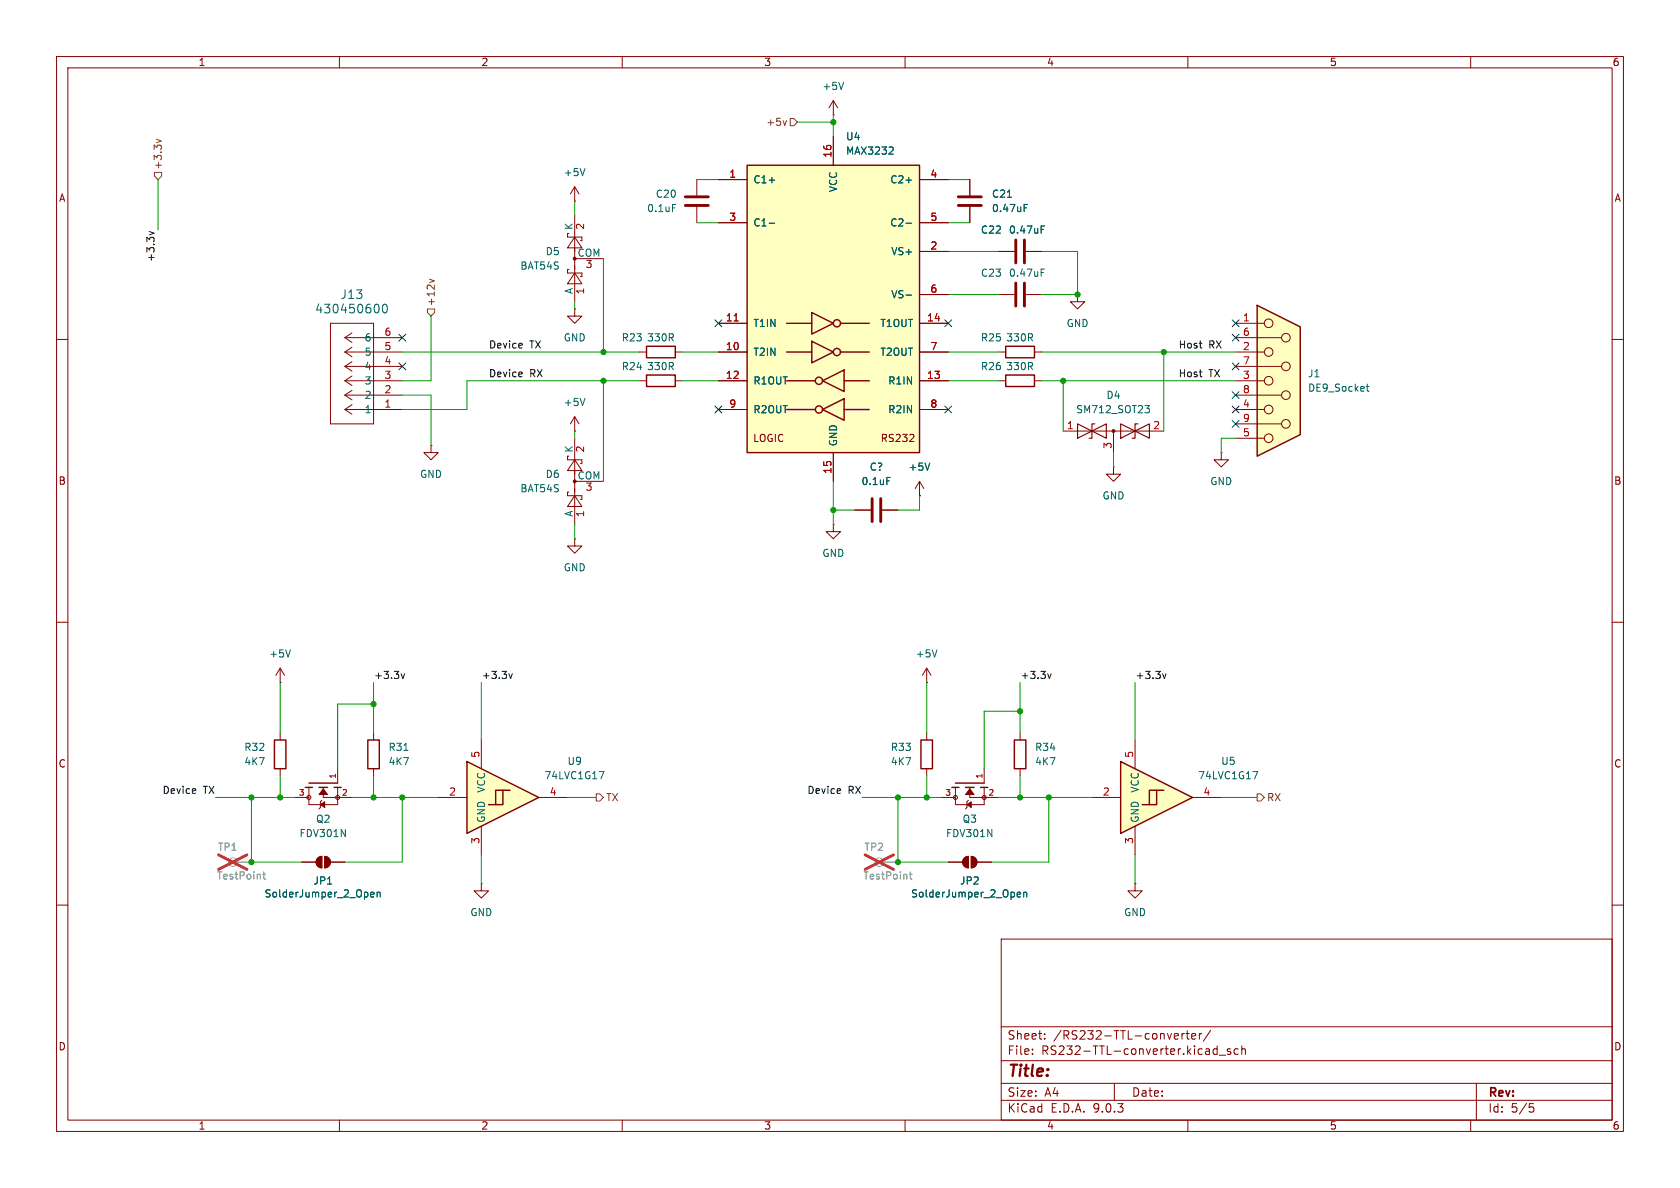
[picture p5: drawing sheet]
<svg xmlns="http://www.w3.org/2000/svg" width="297mm" height="210mm" viewBox="0 0 297 210" stroke-linecap="round" stroke-linejoin="round" font-family="sans-serif">
<g fill="none" stroke="#840000" stroke-width=".18">
<path d="M10 10h277v190h-277zM12 12h273v186h-273zM60 10v2M110 10v2M160 10v2M210 10v2M260 10v2M10 60h2M101.6 77.5v15.2M113 62.2h1.3M119.4 62.2h1.2M285 60h2"/>
<path d="M100.6 87h-.3v.6h2.6v.7h-.3M100.6 80.6h-.3v.7h2.6v.6h-.3M101.6 87.6l1.3 1.9h-2.6zM101.6 81.3l1.3 1.9h-2.6zM101.6 85.1h5.1M10 110h2M163.8 118.1v2.6M163.8 118.1l-.7 1.3M163.8 118.1l.8 1.3M285 110h2M163.8 120.7h.1M163.8 129.5v1.3"/>
<path d="M163.8 135.9v1.3M85.1 156.2v1.3h1.3l-1.3 1.3-1.3-1.3h1.3M85.1 156.2h.1M10 160h2M177 166h108v32h-108zM285 160h2M60 198v2M110 198v2M160 198v2M177 194.5h108M177 191.5h108M177 187.5h108"/>
<path d="M177 181.5h108M182.5 186.3v.1M182.5 185.5v.1M184.7 183.6v.1M184.7 182.8v.1M197 191.5v3M209 182.7v1M209.4 182.7l-.3 .1-.1 .2M209.7 182.7h.5M209.9 182.2v1.3l.3 .2M210 198v2M210.7 183.2l.7-.1-.1-.3-.4-.1-.2 .2v.7h.6"/>
<path d="M212 182.7v1M212.5 182.7l-.3 .1-.2 .2M214 182.1l-1.3 2M214.7 185.4l.5 .1M215.2 184.9v1.5M215.2 186.3l-.5 .1M215.5 186.5h1.2M217.5 185.5l-.3-.1-.2 .2v.2l.5 .2v.3h-.5M218.9 185.5l-.4-.1-.3 .3v.4l.1 .2h.6M219.5 185.5l.2-.1 .4 .1 .1 .9M219.5 184.9v1.5M260 198v2"/>
<path d="M261 191.5v6.5M270.4 195.1h.7M270.5 195.7h.4l.3 .3-.2 .5-.5 .1"/>
</g>
<circle cx="101.6" cy="85.1" r=".25" fill="#840000" stroke="#840000" stroke-width=".18"/>
<path d="M114.3 61.2h5.1v2h-5.1zM162.8 130.8h2v5.1h-2z" fill="none" stroke="#840000" stroke-width=".25"/>
<path d="M165.6 114.9l-.4 1.2" fill="none" stroke="#006464" stroke-width=".18"/>
<g fill="#ffffc2">
<path d="M82.5 134.6l12.7 6.4-12.7 6.3z"/>
<path d="M87.6 139.7h1.3l-2.5 2.5h1.2z"/>
<path d="M88.9 139.7h1.3l-2.6 2.5h1.3z"/>
</g>
<g fill="none" stroke="#840000" stroke-width=".25">
<path d="M177.8 66.3h5.1v2h-5.1zM177.8 61.2h5.1v2h-5.1zM48.5 130.8h2v5.1h-2zM54 139.2h1.2M54.6 138.4h5.1M56.4 139.2h1.5M59.1 139.2h1.2M82.5 134.6l12.7 6.4-12.7 6.3zM88.9 139.7h-1.3v2.5h-1.2M90.2 139.7h-1.3v2.5h-1.3M168.3 139.2h1.2M168.9 138.4h5.1"/>
<path d="M170.7 139.2h1.5M173.4 139.2h1.2M179.3 130.8h2.1v5.1h-2.1z"/>
</g>
<g fill="none" stroke="#840000" stroke-width=".18">
<path d="M147.3 17.8l-.7 1.3M147.3 17.8l.8 1.3M147.3 17.8v2.5M147.3 20.3h.1M171.4 31.8v2.7M171.4 36.6v2.8M176.5 44.5h2.8M176.5 52.1h2.8M181.4 44.5h2.7M181.4 52.1h2.7M101.6 76.2h.1M101.6 73.7l-.8 1.2"/>
<path d="M101.6 73.7l.8 1.2M101.6 73.7v2.5M176.5 67.3h1.3M176.5 62.2h1.3M182.9 67.3h1.2M182.9 62.2h1.2M147.3 92.7v1.3h1.3l-1.3 1.3-1.3-1.3h1.3M147.3 92.7h.1M151.1 90.2h2.8M156 90.2h2.7M162.6 87.6h.1M162.6 85.1l-.8 1.3"/>
<path d="M162.6 85.1l.7 1.3M162.6 85.1v2.5M49.5 129.5v1.3M49.5 135.9v1.3M54.6 139.2v3h5.1v-3M57.1 139.2v1.8h5.1M59.7 135.9v2.5M85.1 130.8v5.1M168.9 139.2v3h5.1v-3M171.4 139.2v1.8h5.1M174 135.9v2.5M180.3 129.5v1.3"/>
<path d="M180.3 135.9v1.3M52.1 141h2.5M53.3 152.4h2.6M56.2 151.7l.7-.3v2a1.02 1.02 0 0 1-.9-.6 1.02 1.02 0 0 1 .2-1.1zM56.9 141.5l-.3 .2v1l-.2 .3M57.4 151.4a1.02 1.02 0 0 1 1 1 1.02 1.02 0 0 1-1 1zM58.4 152.4h2.6M77.5 141h5M85.1 146.1v5M95.2 141h5.1M166.4 141h2.5M167.6 152.4h2.6"/>
<path d="M170.5 151.7l.7-.3v2a1.02 1.02 0 0 1-.9-.6 1.02 1.02 0 0 1 .2-1.1zM171.2 141.5l-.3 .2v1l-.2 .3M171.7 151.4a1.02 1.02 0 0 1 1 1 1.02 1.02 0 0 1-1 1zM172.7 152.4h2.6M200.7 156.2v1.3h1.2l-1.2 1.3-1.3-1.3h1.3M200.7 156.2h.1"/>
<circle cx="54.6" cy="141" r=".36"/>
<circle cx="59.7" cy="141" r=".36"/>
<circle cx="168.9" cy="141" r=".36"/>
<circle cx="174" cy="141" r=".36"/>
</g>
<g fill="none" stroke="#006464" stroke-width=".18">
<path d="M149.1 14.5l-.4 1.3M178.1 34.9h.7M181.1 36.7h.4M181.1 36.1h.6M184.1 39.9h.6M184.1 40.6h.4M184.1 48.2h.4M184.1 47.6h.6M103.4 70.4l-.4 1.3M156.8 84.4h.6M164.4 81.9l-.4 1.2M105.9 136.4h.9l-.6 1.3"/>
<path d="M65.5 158.1l.6-.1v-.2l-.4-.1-.2 .2 .1 .6h.5M66.7 157.8l.2-.1 .3 .1v.8M66.7 157.7v.9M179.8 158.1l.6-.1v-.2l-.4-.1-.2 .2 .1 .6h.5M181 157.8l.2-.1 .3 .1v.8M181 157.7v.9"/>
</g>
<g fill="#840000" stroke="#840000" stroke-width=".18">
<path d="M171.4 139.4l.8 1.1h-1.5z"/>
<path d="M170.9 142.2l.8-.5v1z"/>
<path d="M56.2 151.7l.7-.3v2a1.02 1.02 0 0 1-.9-.6 1.02 1.02 0 0 1 .2-1.1z"/>
<path d="M57.4 151.4a1.02 1.02 0 0 1 1 1 1.02 1.02 0 0 1-1 1z"/>
<path d="M170.5 151.7l.7-.3v2a1.02 1.02 0 0 1-.9-.6 1.02 1.02 0 0 1 .2-1.1z"/>
<path d="M171.7 151.4a1.02 1.02 0 0 1 1 1 1.02 1.02 0 0 1-1 1z"/>
<path d="M57.1 139.4l.8 1.1h-1.5z"/>
<path d="M56.6 142.2l.8-.5v1z"/>
</g>
<path d="M169.4 34.8h4.1M169.4 36.3h4.1M179.6 42.4v4.1M179.6 50v4.1M181.1 42.4v4.1M181.1 50v4.1M154.2 88.1v4.1M155.7 88.1v4.1" fill="none" stroke="#840000" stroke-width=".51"/>
<g fill="none" stroke="#a1a1a1" stroke-width=".18">
<path d="M41.9 152.4h2.5"/>
<circle cx="41.1" cy="152.4" r=".76"/>
</g>
<path d="M46.5 154.5h.4M46.6 154.1v1.1l.3 .2" fill="none" stroke="#989898" stroke-width=".18"/>
<path d="M38.6 151.1l5.1 2.6M43.7 151.1l-5.1 2.6" fill="none" stroke="#e12e31" stroke-width=".46"/>
<g fill="#ffffc2">
<path d="M198.1 134.6l12.7 6.4-12.7 6.3z"/>
<path d="M203.2 139.7h1.3l-2.6 2.5h1.3z"/>
<path d="M204.5 139.7v2.5h-1.3l2.5-2.5z"/>
</g>
<path d="M198.1 134.6l12.7 6.4-12.7 6.3zM204.5 139.7h-1.3v2.5h-1.3M205.7 139.7h-1.2v2.5h-1.3" fill="none" stroke="#840000" stroke-width=".25"/>
<path d="M190.5 52.1v1.2h1.3l-1.3 1.3-1.3-1.3h1.3M190.5 52.1h.1M200.7 130.8v5.1M193 141h5.1M200.7 146.1v5M210.8 141h5.1" fill="none" stroke="#840000" stroke-width=".18"/>
<path d="M221.5 136.4h.8l-.5 1.3" fill="none" stroke="#006464" stroke-width=".18"/>
<path d="M222.2 54l7.7 3.8v19l-7.7 3.8z" fill="#ffffc2"/>
<path d="M222.2 54l7.7 3.8v19l-7.7 3.8z" fill="none" stroke="#840000" stroke-width=".25"/>
<g fill="none" stroke="#840000" stroke-width=".18">
<path d="M218.4 57.2h5.1M218.4 59.7h8.2M218.4 62.2h5.1M218.4 64.8h8.2M218.4 67.3h5.1M218.4 69.9h8.2M218.4 72.4h5.1M218.4 74.9h8.2M218.4 77.5h5.1"/>
<circle cx="224.3" cy="57.1" r=".76"/>
<circle cx="227.3" cy="59.7" r=".76"/>
<circle cx="224.3" cy="62.2" r=".76"/>
<circle cx="224.3" cy="72.4" r=".76"/>
<circle cx="224.3" cy="77.5" r=".76"/>
<circle cx="224.3" cy="67.3" r=".76"/>
<circle cx="227.3" cy="69.8" r=".76"/>
<circle cx="227.3" cy="74.9" r=".76"/>
<circle cx="227.3" cy="64.8" r=".76"/>
</g>
<path d="M241.5 68.3h.5M241.7 67.9v1.1l.3 .2" fill="none" stroke="#006464" stroke-width=".18"/>
<path d="M132.1 29.2h30.5v50.8h-30.5z" fill="#ffffc2"/>
<g fill="none" stroke="#840000" stroke-width=".25">
<path d="M132.1 29.2h30.5v50.8h-30.5zM139.1 57.2h4.4M143.5 55.2l3.8 2-3.8 1.9zM148.6 57.2h5.1M114.3 66.3h5.1v2h-5.1zM139.1 62.2h4.4M139.1 67.3h5M139.1 72.4h5M143.5 60.3l3.8 1.9-3.8 1.9zM145.4 67.3l3.8-1.9v3.8zM145.4 72.4l3.8-1.9v3.8zM148.6 62.2h5.1"/>
<path d="M149.2 67.3h4.5M149.2 72.4h4.5M65 130.8h2.1v5.1h-2.1z"/>
<circle cx="148" cy="57.1" r=".63"/>
<circle cx="144.8" cy="67.3" r=".63"/>
<circle cx="144.8" cy="72.4" r=".63"/>
<circle cx="148" cy="62.2" r=".63"/>
</g>
<g fill="none" stroke="#840000" stroke-width=".18">
<path d="M101.6 35.6h.1M101.6 33v2.6M101.6 38.1v15.2M101.6 33l.8 1.3M101.6 33l-.8 1.3M123.2 31.8v2.7M123.2 36.6v2.8M127 31.8h5.1M127 39.4h5.1M147.3 24.1v5.1M162.6 31.8h5M162.6 39.4h5"/>
<path d="M171.4 31.8v2.7M171.4 36.6v2.8M58.4 57.2h7.6v17.7h-7.6zM61 59.7h10.1M61 59.7l1.2 .8M62.2 58.8l-1.2 .9M100.6 47.6h-.3v.7h2.6v.6h-.3M100.6 41.3h-.3v.6h2.6v.6h-.3M101.6 54.6v1.3h1.3l-1.3 1.3-1.3-1.3h1.3M101.6 54.6h.1M101.6 48.3l1.3 1.9h-2.6zM101.6 41.9l1.3 1.9h-2.6z"/>
<path d="M101.6 45.7h5.1M127 57.2h5.1M162.6 57.2h5M162.6 44.5h5M162.6 52.1h5M176.5 44.5h2.8M181.4 44.5h2.7M61 62.2h10.1M61 67.3h10.1M61 72.4h10.1M61 72.4l1.2 .8M61 69.9h10.1"/>
<path d="M61 69.9l1.2 .8M61 67.3l1.2 .9M61 64.8h10.1M61 64.8l1.2 .8M61 62.2l1.2 .9M62.2 71.5l-1.2 .9M62.2 69l-1.2 .9M62.2 66.5l-1.2 .8M62.2 63.9l-1.2 .9M62.2 61.4l-1.2 .8M76.2 78.7v1.3h1.3l-1.3 1.3-1.3-1.3h1.3M76.2 78.7h.1"/>
<path d="M113 67.3h1.3M119.4 67.3h1.2M127 62.2h5.1M127 67.3h5.1M127 72.4h5.1M160.8 78h.8M161.5 76.9v.4M162.6 62.2h5M162.6 67.3h5M162.6 72.4h5M188 76.2h17.7M196.8 76.2v3.8"/>
<path d="M101.6 95.3v1.2h1.3l-1.3 1.3-1.3-1.3h1.3M101.6 95.3h.1M147.3 80v5.1M151.1 90.2h2.8M156 90.2h2.7M162.6 87.6h.1M196.8 82.6v1.2h1.3l-1.3 1.3-1.2-1.3h1.2M196.8 82.6h.1M215.9 80v1.3h1.3l-1.3 1.3-1.3-1.3h1.3M215.9 80h.1M49.5 118.1l-.7 1.3M49.5 118.1l.8 1.3"/>
<path d="M49.5 118.1v2.6M49.5 120.7h.1M66 129.5v1.3M66 135.9v1.3M53.3 152.4h2.6M58.4 152.4h2.6M167.6 152.4h2.6M172.7 152.4h2.6"/>
</g>
<g fill="none" stroke="#006464" stroke-width=".18">
<path d="M103.4 29.8l-.4 1.3M118.9 36.1h.6M136 31.8h.9M136 39.5h.9M157.7 26l.2 .2v.3l-.8 .7h.8M160.2 31.8h.9M160.2 39.5h.9M178.1 34.9h.7M181.1 36.1h.6M181.1 36.7h.4M184.1 39.9h.6M66.9 53.9l.1 .5-.1 .8"/>
<path d="M67.8 53.9l.2-.1a.83 .83 0 0 1 .6 .6 .83 .83 0 0 1-.3 .8l-.2 .1a.83 .83 0 0 1-.6-.6 .83 .83 0 0 1 .3-.8zM160.2 52.2h.9M184.1 40.6h.4M202.4 71.7h.8l-.4 .5 .3 .1 .1 .4-.2 .3h-.4M156.8 84.4h.6M164.4 81.9l-.4 1.2M51.3 114.9l-.4 1.2M71.4 132.7h.7M65.5 158.1l.6-.1v-.2l-.4-.1-.2 .2 .1 .6h.5M66.7 157.8l.2-.1 .3 .1v.8M66.7 157.7v.9M179.8 158.1l.6-.1v-.2l-.4-.1-.2 .2 .1 .6h.5"/>
<path d="M181 157.8l.2-.1 .3 .1v.8M181 157.7v.9"/>
</g>
<path d="M129.8 56.7h.7" fill="none" stroke="#a90000" stroke-width=".18"/>
<path d="M190.5 74.9v2.6l5.1-2.6v2.6zM193.5 74.9h-.5v2.6h-.5M198.1 74.9l5.1 2.6v-2.6l-5.1 2.6zM201.2 74.9h-.5v2.6h-.5" fill="none" stroke="#840000" stroke-width=".2"/>
<g fill="#840000" stroke="#840000" stroke-width=".18">
<circle cx="196.8" cy="76.2" r=".25"/>
<circle cx="101.6" cy="45.7" r=".25"/>
</g>
<g fill="none" stroke="#a1a1a1" stroke-width=".18">
<path d="M41.9 152.4h2.5M156.2 152.4h2.5"/>
<circle cx="155.4" cy="152.4" r=".76"/>
</g>
<path d="M46.5 154.5h.4M46.6 154.1v1.1l.3 .2M160.8 154.5h.4M160.9 154.1v1.1l.3 .2" fill="none" stroke="#989898" stroke-width=".18"/>
<path d="M38.6 151.1l5.1 2.6M43.7 151.1l-5.1 2.6M152.9 151.1l5.1 2.6M158 151.1l-5.1 2.6" fill="none" stroke="#e12e31" stroke-width=".46"/>
<path d="M121.2 34.8h4M121.2 36.3h4" fill="none" stroke="#840000" stroke-width=".51"/>
<path d="M27.3 30.5h1.3v.6l-.7 .7-.6-.7zM27.7 24.6l.8 .3-.8 .3M139 21.3l-.3 .9M139.7 21h.6l.7 .6-.7 .6h-.6zM75.6 54.6h1.2v.6l-.6 .7-.6-.7zM75.9 49.4l.9 .3-.9 .3M105.4 140.3h.6l.7 .7-.7 .6h-.6zM222.2 140.3h.7l.6 .7-.6 .6h-.7z" fill="none" stroke="#725600" stroke-width=".18"/>
<path d="M26.4 40.9l.8 .3-.8 .3M92.3 60.7v.3l-.6 .1M92.3 65.8v.3l-.6 .1M70.9 119.1l.3 .8 .3-.8M90 119.1l.3 .8 .3-.8M185.2 119.1l.3 .8 .3-.8M205.5 119.1l.3 .8 .3-.8M34.6 139.5v.2l-.6 .1M148.6 139.5v.2l-.6 .1" fill="none" stroke="#0f0f0f" stroke-width=".18"/>
<g fill="none" stroke="#009600" stroke-width=".18">
<path d="M27.9 31.8v8.8M101.6 35.6v2.5M123.2 39.4h3.8M123.2 31.8h3.8M141 21.6h6.3M147.3 20.3v3.8M167.6 39.4h3.8M167.6 31.8h3.8M76.2 55.9v11.4h-5.1M101.6 53.3v1.3M106.7 45.7v16.5M167.6 44.5h8.9"/>
<path d="M167.6 52.1h8.9M184.1 44.5h6.4v7.6h-6.4M71.1 62.2h41.9M71.1 69.9h5.1v8.8M101.6 76.2v1.3M106.7 67.3v17.8M113 67.3h-30.5v5.1h-11.4M120.6 67.3h6.4M120.6 62.2h6.4M167.6 67.3h8.9M167.6 62.2h8.9M184.1 67.3h34.3"/>
<path d="M184.1 62.2h34.3M188 67.3v8.9M205.7 62.2v14M218.4 77.5h-2.5v2.5M101.6 92.7v2.6M147.3 85.1v7.6M147.3 90.2h3.8M162.6 87.6v2.6h-3.9M196.8 80v2.6M49.5 120.7v8.8M49.5 137.2v3.8M66 124.5h-6.3v11.4"/>
<path d="M66 120.7v8.8M66 137.2v3.8M85.1 120.7v10.1M163.8 120.7v8.8M163.8 137.2v3.8M180.3 120.7v8.8M180.3 137.2v3.8M180.3 125.7h-6.3v10.2M200.7 120.7v10.1M38.1 141h14M44.4 141v11.4h8.9M62.2 141h15.3"/>
<path d="M71.1 141v11.4h-10.1M85.1 151.1v5.1M100.3 141h5.1M152.4 141h14M158.7 141v11.4h8.9M176.5 141h16.5M185.4 141v11.4h-10.1M200.7 151.1v5.1M215.9 141h6.3"/>
</g>
<g fill="none" stroke="#000084" stroke-width=".18">
<path d="M70.5 59.1l1.2 1.2M71.7 59.1l-1.2 1.2M126.4 56.5l1.2 1.3M127.6 56.5l-1.2 1.3M167 56.5l1.2 1.3M168.2 56.5l-1.2 1.3M217.8 56.5l1.2 1.3M217.8 59.1l1.2 1.2M219 56.5l-1.2 1.3M219 59.1l-1.2 1.2M70.5 64.2l1.2 1.2M71.7 64.2l-1.2 1.2"/>
<path d="M126.4 71.8l1.2 1.2M127.6 71.8l-1.2 1.2M167 71.8l1.2 1.2M168.2 71.8l-1.2 1.2M217.8 69.2l1.2 1.3M217.8 71.8l1.2 1.2M217.8 64.2l1.2 1.2M217.8 74.3l1.2 1.2M219 69.2l-1.2 1.3M219 71.8l-1.2 1.2M219 64.2l-1.2 1.2M219 74.3l-1.2 1.2"/>
</g>
<g fill="#009600" stroke="#009600" stroke-width=".18">
<circle cx="158.7" cy="141" r=".46"/>
<circle cx="147.3" cy="90.2" r=".46"/>
<circle cx="205.7" cy="62.2" r=".46"/>
<circle cx="71.1" cy="141" r=".46"/>
<circle cx="44.4" cy="152.4" r=".46"/>
<circle cx="44.4" cy="141" r=".46"/>
<circle cx="49.5" cy="141" r=".46"/>
<circle cx="66" cy="124.5" r=".46"/>
<circle cx="66" cy="141" r=".46"/>
<circle cx="188" cy="67.3" r=".46"/>
<circle cx="190.5" cy="52.1" r=".46"/>
<circle cx="147.3" cy="21.6" r=".46"/>
<circle cx="106.7" cy="67.3" r=".46"/>
<circle cx="106.7" cy="62.2" r=".46"/>
<circle cx="180.3" cy="125.7" r=".46"/>
<circle cx="163.8" cy="141" r=".46"/>
<circle cx="180.3" cy="141" r=".46"/>
<circle cx="185.4" cy="141" r=".46"/>
<circle cx="158.7" cy="152.4" r=".46"/>
</g>
<text font-size="2.8" fill="#840000" x="178" y="190.9">Title:</text>
<g font-size="2.1" fill="#006464">
<text x="60.1" y="53.1">J13</text>
<text x="55.6" y="55.6">430450600</text>
</g>
<g font-size="2.1" fill="#840000">
<text x="178" y="184">Sheet:</text>
<text x="186.2" y="184">/RS232-TTL-converter/</text>
<text x="178" y="186.7">File:</text>
<text x="184.1" y="186.7">RS232-TTL-converter.kicad_sch</text>
<text x="178" y="196.9">KiCad</text>
<text x="178" y="194.1">Size:</text>
<text x="184.7" y="194.1">A4</text>
<text x="185.7" y="196.9">E.D.A.</text>
<text x="193.3" y="196.9">9.0.3</text>
<text x="200" y="194.1">Date:</text>
<text x="263" y="194.3">Rev:</text>
<text x="263" y="196.9">Id:</text>
<text x="267.1" y="196.9">5/5</text>
</g>
<g font-size="1.8" fill="#840000">
<text x="35" y="11.9">1</text>
<text x="85" y="11.9">2</text>
<text x="135" y="11.9">3</text>
<text x="185" y="11.9">4</text>
<text x="235" y="11.9">5</text>
<text x="285" y="11.9">6</text>
<text x="10.3" y="35.9">A</text>
<text x="285.3" y="35.9">A</text>
<text x="133" y="78.3">LOGIC</text>
<text x="155.6" y="78.3">RS232</text>
<text x="10.3" y="85.9">B</text>
<text x="285.3" y="85.9">B</text>
<text x="10.3" y="135.9">C</text>
<text x="285.3" y="135.9">C</text>
<text x="10.3" y="185.9">D</text>
<text x="285.3" y="185.9">D</text>
<text x="35" y="199.9">1</text>
<text x="85" y="199.9">2</text>
<text x="135" y="199.9">3</text>
<text x="185" y="199.9">4</text>
<text x="235" y="199.9">5</text>
<text x="285" y="199.9">6</text>
</g>
<g font-size="1.8" fill="#006464">
<text x="145.3" y="16.1">+5V</text>
<text x="149.5" y="27.5">MAX3232</text>
<text x="149.5" y="25">U4</text>
<text x="99.6" y="31.3">+5V</text>
<text x="115.8" y="35.2">C20</text>
<text x="133.1" y="32.6">C1+</text>
<text x="148.2" y="34.1" transform="rotate(-90 148.2 34.1)">VCC</text>
<text x="157.3" y="32.6">C2+</text>
<text x="175.3" y="35.2">C21</text>
<text x="101.3" y="40.7" transform="rotate(-90 101.3 40.7)">K</text>
<text x="114.3" y="37.7">0.1uF</text>
<text x="133.1" y="40.2">C1-</text>
<text x="157.3" y="40.2">C2-</text>
<text x="173.3" y="41.5">C22</text>
<text x="175.3" y="37.7">0.47uF</text>
<text x="178.3" y="41.5">0.47uF</text>
<text x="91.9" y="47.9">BAT54S</text>
<text x="96.4" y="45.3">D5</text>
<text x="102" y="45.5">COM</text>
<text x="157.5" y="45.3">VS+</text>
<text x="101.3" y="52.1" transform="rotate(-90 101.3 52.1)">A</text>
<text x="157.5" y="52.9">VS-</text>
<text x="173.3" y="49.1">C23</text>
<text x="178.3" y="49.1">0.47uF</text>
<text x="133.1" y="58">T1IN</text>
<text x="155.5" y="58">T1OUT</text>
<text x="188.5" y="58">GND</text>
<text x="64.4" y="65.6">4</text>
<text x="64.4" y="63.1">5</text>
<text x="64.4" y="60.6">6</text>
<text x="99.6" y="60.6">GND</text>
<text x="109.8" y="60.6">R23</text>
<text x="109.8" y="65.6">R24</text>
<text x="114.3" y="60.6">330R</text>
<text x="114.3" y="65.6">330R</text>
<text x="133.1" y="63.1">T2IN</text>
<text x="155.5" y="63.1">T2OUT</text>
<text x="173.3" y="65.6">R26</text>
<text x="173.3" y="60.6">R25</text>
<text x="177.8" y="65.6">330R</text>
<text x="177.8" y="60.6">330R</text>
<text x="64.4" y="70.7">2</text>
<text x="64.4" y="68.2">3</text>
<text x="99.6" y="72">+5V</text>
<text x="133.1" y="68.2">R1OUT</text>
<text x="156.9" y="68.2">R1IN</text>
<text x="195.5" y="70.7">D4</text>
<text x="231.1" y="66.9">J1</text>
<text x="231.1" y="69.4">DE9_Socket</text>
<text x="64.4" y="73.3">1</text>
<text x="133.1" y="73.3">R2OUT</text>
<text x="156.9" y="73.3">R2IN</text>
<text x="190.2" y="73.3">SM712_SOT23</text>
<text x="101.3" y="80.1" transform="rotate(-90 101.3 80.1)">K</text>
<text x="148.2" y="79" transform="rotate(-90 148.2 79)">GND</text>
<text x="153.7" y="83.4">C?</text>
<text x="160.5" y="83.4">+5V</text>
<text x="74.2" y="84.7">GND</text>
<text x="91.9" y="87.2">BAT54S</text>
<text x="96.4" y="84.7">D6</text>
<text x="102" y="84.8">COM</text>
<text x="152.2" y="86">0.1uF</text>
<text x="194.8" y="88.5">GND</text>
<text x="213.9" y="86">GND</text>
<text x="101.3" y="91.5" transform="rotate(-90 101.3 91.5)">A</text>
<text x="99.6" y="101.2">GND</text>
<text x="145.3" y="98.7">GND</text>
<text x="47.5" y="116.4">+5V</text>
<text x="161.8" y="116.4">+5V</text>
<text x="43.1" y="132.9">R32</text>
<text x="43.1" y="135.5">4K7</text>
<text x="68.6" y="132.9">R31</text>
<text x="68.6" y="135.5">4K7</text>
<text x="96.1" y="138">74LVC1G17</text>
<text x="100.2" y="135.4">U9</text>
<text x="157.4" y="132.9">R33</text>
<text x="157.4" y="135.5">4K7</text>
<text x="182.9" y="132.9">R34</text>
<text x="182.9" y="135.5">4K7</text>
<text x="211.7" y="138">74LVC1G17</text>
<text x="215.8" y="135.4">U5</text>
<text x="86" y="140.2" transform="rotate(-90 86 140.2)">VCC</text>
<text x="201.5" y="140.2" transform="rotate(-90 201.5 140.2)">VCC</text>
<text x="52.8" y="148.2">FDV301N</text>
<text x="55.8" y="145.6">Q2</text>
<text x="86" y="145.5" transform="rotate(-90 86 145.5)">GND</text>
<text x="167.1" y="148.2">FDV301N</text>
<text x="170.1" y="145.6">Q3</text>
<text x="201.5" y="145.5" transform="rotate(-90 201.5 145.5)">GND</text>
<text x="46.7" y="158.9">SolderJumper_2_Open</text>
<text x="55.3" y="156.6">JP1</text>
<text x="161" y="158.9">SolderJumper_2_Open</text>
<text x="169.6" y="156.6">JP2</text>
<text x="83.1" y="162.2">GND</text>
<text x="198.6" y="162.2">GND</text>
</g>
<g font-size="1.8" fill="#725600">
<text x="135.4" y="22.5">+5v</text>
<text x="28.8" y="30.1" transform="rotate(-90 28.8 30.1)">+3.3v</text>
<text x="77.1" y="54.2" transform="rotate(-90 77.1 54.2)">+12v</text>
<text x="107.1" y="141.8">TX</text>
<text x="223.9" y="141.8">RX</text>
</g>
<g font-size="1.8" fill="#a90000">
<text x="147.1" y="28" transform="rotate(-90 147.1 28)">16</text>
<text x="128.8" y="31.5">1</text>
<text x="164.4" y="31.5">4</text>
<text x="103.6" y="40.7" transform="rotate(-90 103.6 40.7)">2</text>
<text x="128.8" y="39.1">3</text>
<text x="164.4" y="39.1">5</text>
<text x="103.4" y="47.7">3</text>
<text x="164.4" y="44.2">2</text>
<text x="103.6" y="52.1" transform="rotate(-90 103.6 52.1)">1</text>
<text x="164.4" y="51.8">6</text>
<text x="67.9" y="59.4">6</text>
<text x="128.2" y="56.9">11</text>
<text x="163.8" y="56.9">14</text>
<text x="219.6" y="56.9">1</text>
<text x="219.6" y="59.4">6</text>
<text x="67.9" y="64.5">4</text>
<text x="67.9" y="62">5</text>
<text x="128.2" y="62">10</text>
<text x="164.4" y="62">7</text>
<text x="219.6" y="62">2</text>
<text x="219.6" y="64.5">7</text>
<text x="67.9" y="69.6">2</text>
<text x="67.9" y="67.1">3</text>
<text x="128.2" y="67.1">12</text>
<text x="163.8" y="67.1">13</text>
<text x="219.6" y="67.1">3</text>
<text x="219.6" y="69.6">8</text>
<text x="67.9" y="72.1">1</text>
<text x="128.8" y="72.1">9</text>
<text x="164.4" y="72.1">8</text>
<text x="188.5" y="75.9">1</text>
<text x="203.8" y="75.9">2</text>
<text x="219.6" y="72.1">4</text>
<text x="219.6" y="74.7">9</text>
<text x="219.6" y="77.2">5</text>
<text x="103.6" y="80.1" transform="rotate(-90 103.6 80.1)">2</text>
<text x="147.1" y="83.9" transform="rotate(-90 147.1 83.9)">15</text>
<text x="196.6" y="79.4" transform="rotate(-90 196.6 79.4)">3</text>
<text x="103.4" y="87.1">3</text>
<text x="103.6" y="91.5" transform="rotate(-90 103.6 91.5)">1</text>
<text x="84.8" y="134.1" transform="rotate(-90 84.8 134.1)">5</text>
<text x="200.4" y="134.1" transform="rotate(-90 200.4 134.1)">5</text>
<text x="79.3" y="140.7">2</text>
<text x="97.1" y="140.7">4</text>
<text x="194.9" y="140.7">2</text>
<text x="212.7" y="140.7">4</text>
<text x="84.8" y="149.3" transform="rotate(-90 84.8 149.3)">3</text>
<text x="200.4" y="149.3" transform="rotate(-90 200.4 149.3)">3</text>
</g>
<g font-size="1.8" fill="#0f0f0f">
<text x="27.4" y="46.4" transform="rotate(-90 27.4 46.4)">+3.3v</text>
<text x="86.4" y="61.7">Device</text>
<text x="93.6" y="61.7">TX</text>
<text x="208.3" y="61.7">Host</text>
<text x="213.7" y="61.7">RX</text>
<text x="86.4" y="66.8">Device</text>
<text x="93.6" y="66.8">RX</text>
<text x="208.3" y="66.8">Host</text>
<text x="213.7" y="66.8">TX</text>
<text x="66" y="120.1">+3.3v</text>
<text x="85.1" y="120.1">+3.3v</text>
<text x="180.3" y="120.1">+3.3v</text>
<text x="200.7" y="120.1">+3.3v</text>
<text x="28.6" y="140.4">Device</text>
<text x="35.9" y="140.4">TX</text>
<text x="142.6" y="140.4">Device</text>
<text x="149.9" y="140.4">RX</text>
</g>
<g font-size="1.8" fill="#989898">
<text x="38.2" y="155.7">TestPoint</text>
<text x="38.4" y="150.6">TP1</text>
<text x="152.5" y="155.7">TestPoint</text>
<text x="152.7" y="150.6">TP2</text>
</g>
<g font-size="1.4" fill="#a90000">
<text x="59.4" y="137.8" transform="rotate(-90 59.4 137.8)">1</text>
<text x="173.7" y="137.8" transform="rotate(-90 173.7 137.8)">1</text>
<text x="52.7" y="140.7">3</text>
<text x="60.3" y="140.7">2</text>
<text x="167" y="140.7">3</text>
<text x="174.6" y="140.7">2</text>
</g>
</svg>
